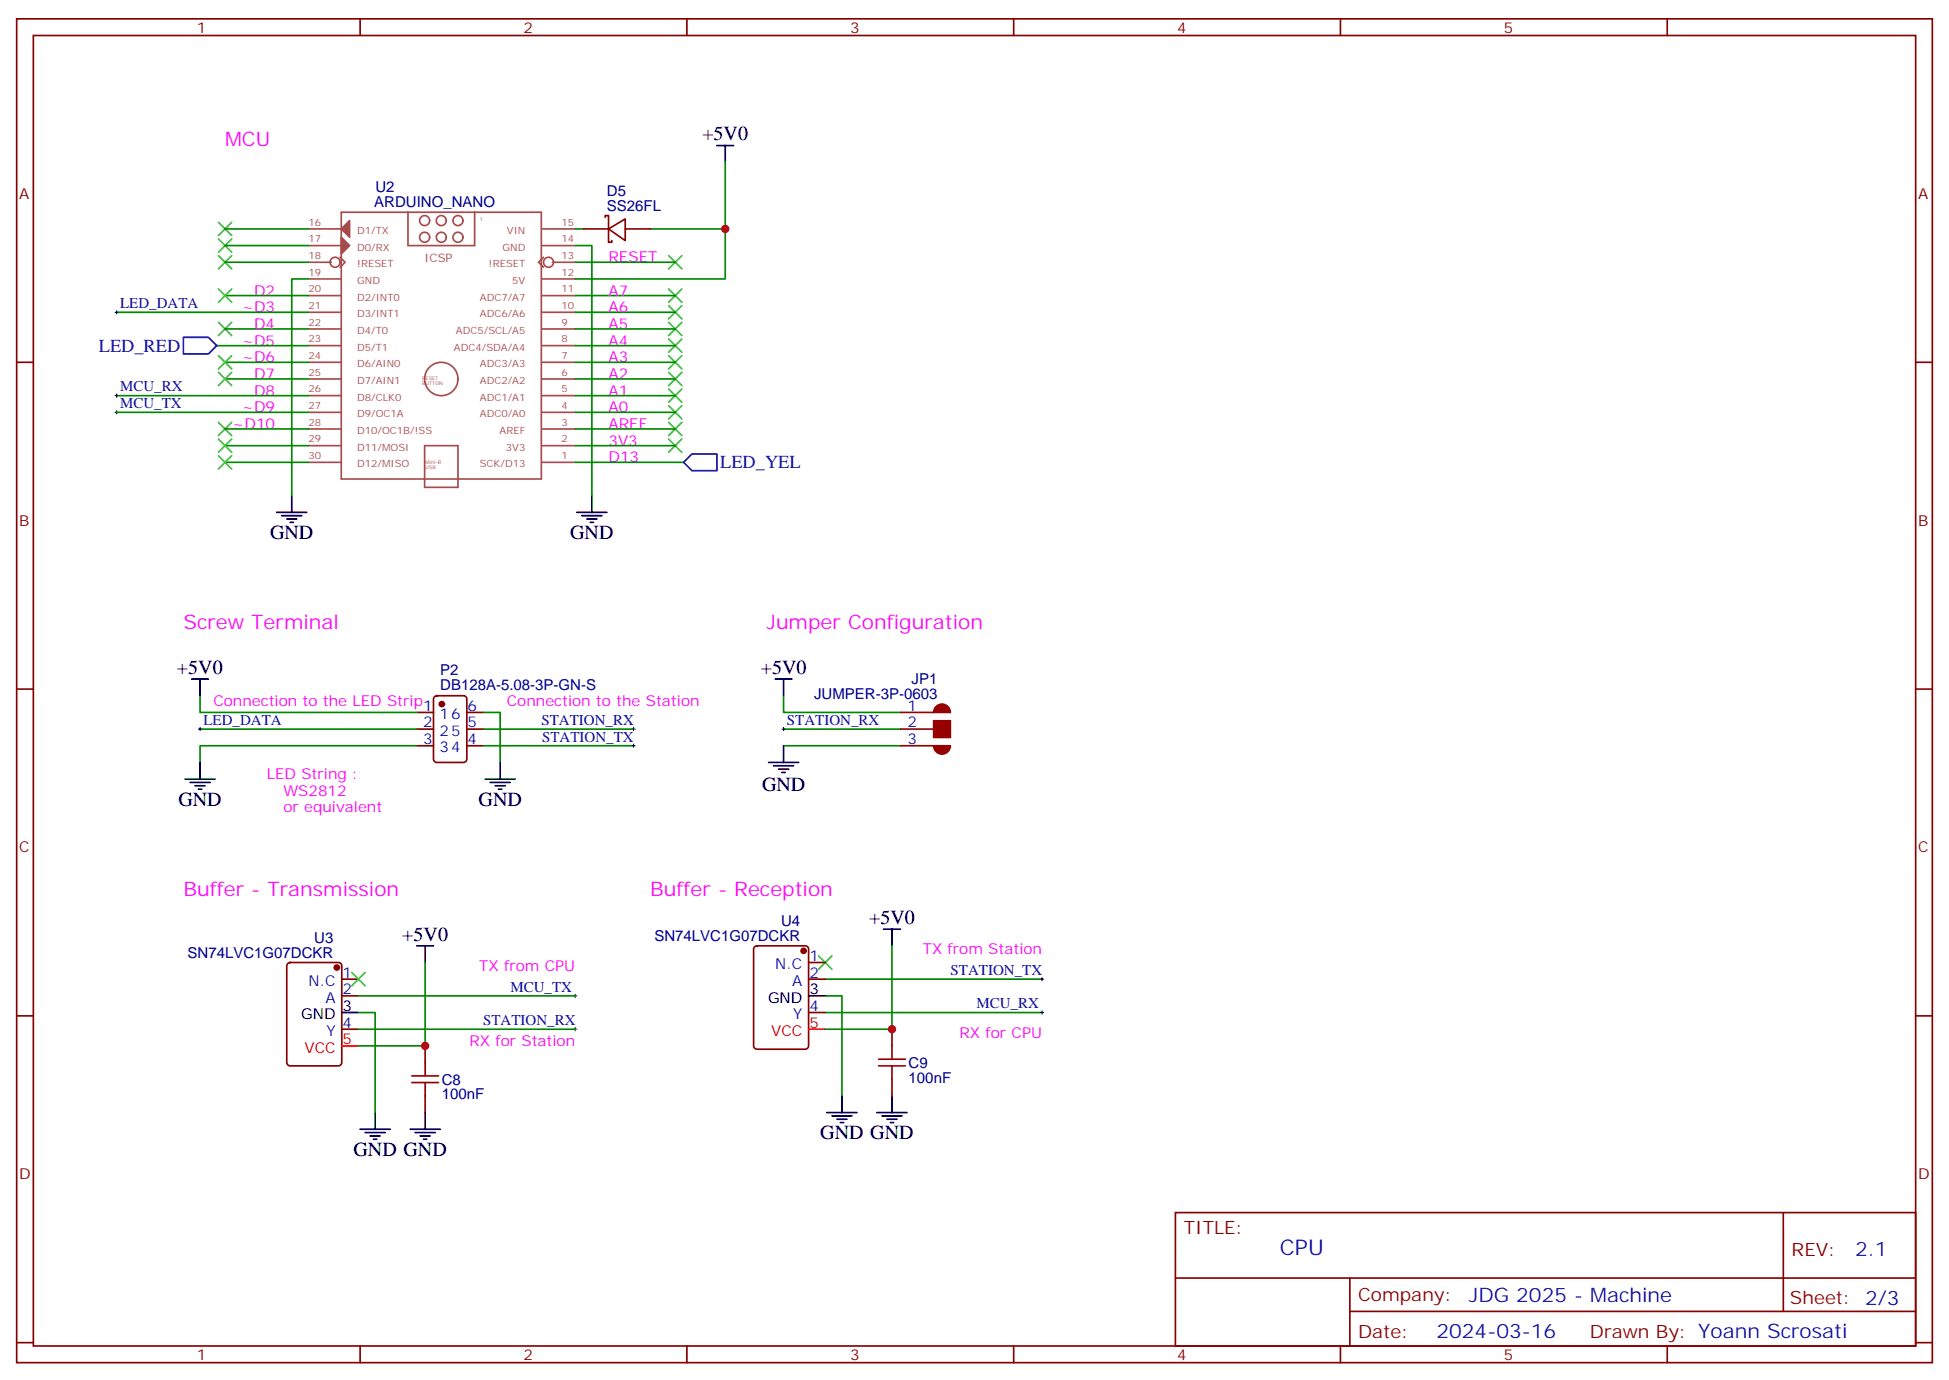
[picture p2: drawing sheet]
<svg xmlns="http://www.w3.org/2000/svg" width="412mm" height="292mm" viewBox="0 0 412 292" stroke-linecap="round" stroke-linejoin="round" font-family="sans-serif">
<g fill="none" stroke="#870000" stroke-width=".35">
<path d="M3.5 4h405.4v284.3h-405.4zM7.1 7.5h398.2v277.3h-398.2zM76.2 4v3.5M145.3 4v3.5M214.5 4v3.5M283.6 4v3.5M352.8 4v3.5M123.5 48.4h5.3M128.1 46v-.4h.7v2.8M128.8 48.4l3.5-2.1v4.6zM128.8 48.4v2.9h.7v-.4M132.3 48.4h5.3"/>
<path d="M3.5 76.7h3.6M405.3 76.7h3.6M3.5 145.8h3.6M88.2 150.7h3.5M88.2 154.3h3.5M88.2 157.8h3.5M92 147.4l.4-.2h5.7a.71 .71 0 0 1 .7 .7v12.7a.76 .76 0 0 1-.7 .7h-5.7a.76 .76 0 0 1-.7-.7v-12.7zM98.8 150.7h3.5M98.8 154.3h3.5M98.8 157.8h3.5M405.3 145.8h3.6M3.5 214.9h3.6"/>
<path d="M60.9 203.9l.5-.2h10.2a.71 .71 0 0 1 .7 .7v20.4a.76 .76 0 0 1-.7 .7h-10.2a.76 .76 0 0 1-.7-.7v-20.4zM72.3 207.2h3.5M72.3 210.7h3.5M72.3 217.8h3.5M159.7 200.3l.5-.2h10.2a.71 .71 0 0 1 .7 .7v20.5a.76 .76 0 0 1-.7 .7h-10.2a.76 .76 0 0 1-.7-.7v-20.5zM171.1 207.2h3.5M171.1 203.7h3.5M171.1 214.2h3.5M188.7 217.8v3.5M405.3 214.9h3.6M90 221.3v3.5M90 231.9v3.5"/>
<path d="M188.7 228.4v3.5M248.7 256.6h156.6v28.2h-156.6zM377.3 256.6v20.9M248.7 270.4h156.5M285.6 277.5h119.6M285.6 270.4v14.1M3.5 284.1h3.6M76.2 284.8v3.5M145.3 284.8v3.5M214.5 284.8v3.5M283.6 284.8v3.5M352.8 284.8v3.5"/>
<path d="M405.3 284.1h3.6"/>
</g>
<g fill="none" stroke="#a64a4a" stroke-width=".35">
<path d="M65.3 52h6.9M65.3 55.5h4.8M65.3 59h6.9M65.3 48.4h6.9M72 54.4l1 1.1-1 1.1M72.2 44.9h42.3v56.5h-42.3zM86.3 44.9v7.1h14.1v-7.1M90.9 50.2a1.06 1.06 0 0 0-1.5-1 1.06 1.06 0 0 0-.3 1.8 1.06 1.06 0 0 0 1.8-.5v-.3M90.9 46.7a1.06 1.06 0 0 0-1.5-1 1.06 1.06 0 0 0-.3 1.8 1.06 1.06 0 0 0 1.8-.5v-.3M114.8 52h6.9M114.8 59h6.9M114.8 48.4h6.9"/>
<path d="M115 54.4l-1.1 1.1 1.1 1.1M116.9 55.5h4.8M65.3 76.7h6.9M65.3 73.1h6.9M65.3 69.6h6.9M65.3 66.1h6.9M65.3 62.5h6.9M114.8 76.7h6.9M114.8 73.1h6.9M114.8 69.6h6.9M114.8 66.1h6.9M114.8 62.5h6.9"/>
<path d="M65.3 94.3h6.9M65.3 87.2h6.9M65.3 83.7h6.9M65.3 80.2h6.9M65.3 90.8h6.9M65.3 97.8h6.9M89.8 94.3h7.1v8.8h-7.1zM114.8 94.3h6.9M114.8 87.2h6.9M114.8 83.7h6.9M114.8 80.2h6.9M114.8 90.8h6.9"/>
<path d="M114.8 97.8h6.9"/>
<circle cx="70.9" cy="55.5" r="1.06"/>
<circle cx="93.4" cy="50.2" r="1.06"/>
<circle cx="93.4" cy="46.7" r="1.06"/>
<circle cx="96.9" cy="50.2" r="1.06"/>
<circle cx="96.9" cy="46.7" r="1.06"/>
<circle cx="116.1" cy="55.5" r="1.06"/>
<circle cx="93.4" cy="80.2" r="3.5"/>
</g>
<g fill="#a64a4a" stroke="#a64a4a" stroke-width=".35">
<path d="M72.2 48.4l1.8-1.7v3.5z"/>
<path d="M72.2 50.2l1.8 1.8-1.8 1.7z"/>
</g>
<g fill="none" stroke="#000" stroke-width=".35">
<path d="M151.7 30.8h3.5M153.5 30.8v3.5M58.6 108.4h6.3M59.6 109.1h4.3M60.7 109.8h2.1M61.4 110.5h.7M61.7 104.9v3.5M122.1 108.4h6.3M123.1 109.1h4.3M124.2 109.8h2.1M124.9 110.5h.7M125.2 104.9v3.5"/>
<path d="M40.6 143.7h3.5M42.3 143.7v3.5M164 143.7h3.6M165.8 143.7v3.5M165.8 157.8v3.5M39.2 164.9h6.3M40.2 165.6h4.2M41.3 166.3h2.1M42 167h.7M42.3 161.3v3.6M102.7 164.9h6.3M103.7 165.6h4.2"/>
<path d="M104.8 166.3h2.1M105.5 167h.7M105.8 161.3v3.6M162.6 161.3h6.4M163.7 162h4.2M164.7 162.7h2.2M165.5 163.4h.7M187 196.6h3.5M188.7 196.6v3.5M72.3 214.2h3.5M88.2 200.1h3.5M90 200.1v3.6"/>
<path d="M171.1 210.7h3.5M76.2 238.9h6.3M77.3 239.6h4.2M79.4 235.4v3.5M86.8 238.9h6.3M87.8 239.6h4.3M90 235.4v3.5M175 235.4h6.3M176 236.1h4.3M177.1 236.8h2.1M177.8 237.5h.7M178.2 231.9v3.5"/>
<path d="M185.6 235.4h6.3M186.6 236.1h4.3M187.7 236.8h2.1M188.4 237.5h.7M188.7 231.9v3.5M78.3 240.3h2.1M79 241.1h.7M88.9 240.3h2.1M89.6 241.1h.7"/>
</g>
<g fill="none" stroke="#008700" stroke-width=".35">
<path d="M153.5 34.3v14.1h-15.9M47.6 48.4h17.7M47.6 52h17.7M47.6 55.5h17.7M65.3 59h-3.6v45.9M121.7 52h3.5v52.9M121.7 48.4h1.8M121.7 55.5h21.2M153.5 48.4v10.6h-31.8M24.7 66.1h40.6M45.9 73.1h19.4M47.6 62.5h17.7"/>
<path d="M47.6 76.7h17.7M47.6 69.6h17.7M121.7 62.5h21.2M121.7 73.1h21.2M121.7 76.7h21.2M121.7 66.1h21.2M121.7 69.6h21.2M24.7 83.7h40.6M24.7 87.2h40.6M47.6 97.8h17.7M47.6 94.3h17.7M47.6 80.2h17.7"/>
<path d="M47.6 90.8h17.7M121.7 83.7h21.2M121.7 97.8h22.9M121.7 94.3h21.2M121.7 80.2h21.2M121.7 87.2h21.2M121.7 90.8h21.2M42.3 147.2v3.5h45.9M42.3 154.3h45.9M88.2 157.8h-45.9v3.5M102.3 150.7h3.5v10.6M102.3 154.3h31.8"/>
<path d="M102.3 157.8h31.8M165.8 147.2v3.5h24.7M165.8 154.3h24.7M165.8 157.8h24.7M75.8 214.2h3.6v21.2M75.8 217.8h45.9M75.8 210.7h45.9M90 203.7v17.6h-14.2M174.6 210.7h3.6v21.2M174.6 207.2h45.9M174.6 214.2h45.9M188.7 200.1v17.7h-14.1"/>
</g>
<g fill="none" stroke="#3c3" stroke-width=".35">
<path d="M46.2 47l2.8 2.8M46.2 50.6l2.8 2.8M46.2 54.1l2.8 2.8M49 47l-2.8 2.8M49 50.6l-2.8 2.8M49 54.1l-2.8 2.8M141.5 54.1l2.8 2.8M144.3 54.1l-2.8 2.8M46.2 61.1l2.8 2.9M46.2 68.2l2.8 2.8M46.2 78.8l2.8 2.8M46.2 75.2l2.8 2.9"/>
<path d="M49 61.1l-2.8 2.9M49 68.2l-2.8 2.8M49 78.8l-2.8 2.8M49 75.2l-2.8 2.9M141.5 64.7l2.8 2.8M141.5 61.1l2.8 2.9M141.5 78.8l2.8 2.8M141.5 75.2l2.8 2.9M141.5 71.7l2.8 2.8M141.5 68.2l2.8 2.8M144.3 64.7l-2.8 2.8M144.3 61.1l-2.8 2.9"/>
<path d="M144.3 78.8l-2.8 2.8M144.3 75.2l-2.8 2.9M144.3 71.7l-2.8 2.8M144.3 68.2l-2.8 2.8M46.2 96.4l2.8 2.8M46.2 92.9l2.8 2.8M46.2 89.4l2.8 2.8M49 96.4l-2.8 2.8M49 92.9l-2.8 2.8M49 89.4l-2.8 2.8M141.5 85.8l2.8 2.9M141.5 82.3l2.8 2.8"/>
<path d="M141.5 89.4l2.8 2.8M141.5 92.9l2.8 2.8M144.3 85.8l-2.8 2.9M144.3 82.3l-2.8 2.8M144.3 89.4l-2.8 2.8M144.3 92.9l-2.8 2.8M74.4 205.8l2.9 2.8M77.3 205.8l-2.9 2.8M173.2 202.2l2.8 2.9M176 202.2l-2.8 2.9"/>
</g>
<g fill="#870000" stroke="#870000" stroke-width=".35">
<circle cx="93.5" cy="149" r=".53"/>
<circle cx="71.3" cy="204.7" r=".53"/>
<circle cx="170" cy="201.2" r=".53"/>
</g>
<g fill="#900" stroke="#900" stroke-width=".35">
<path d="M197.6 152.5h3.5v3.5h-3.5z"/>
<path d="M197.6 157.8h3.5a1.76 1.76 0 0 1-1.8 1.8 1.76 1.76 0 0 1-1.7-1.8z"/>
<path d="M197.6 150.7h3.5z"/>
<path d="M198.1 149.5a1.76 1.76 0 0 1 1.9-.4 1.76 1.76 0 0 1 1.1 1.6h-3.5v-.4z"/>
</g>
<path d="M190.5 150.7h7.1M190.5 154.3h7.1M190.5 157.8h10.6" fill="none" stroke="#900" stroke-width=".35"/>
<g fill="none" stroke="#000" stroke-width=".21">
<path d="M24.3 66.1h.7M24.7 65.7v.7M24.3 87.2h.7M24.3 83.7h.7M24.7 83.4v.7M24.7 86.9v.7M42 154.3h.7M42.3 153.9v.7M133.7 154.3h.7M133.7 157.8h.7M134.1 153.9v.7M134.1 157.4v.8"/>
<path d="M165.5 154.3h.7M165.8 153.9v.7M121.4 217.8h.7M121.4 210.7h.7M121.7 210.4v.7M121.7 217.4v.7M220.1 207.2h.7M220.1 214.2h.7M220.5 206.8v.7M220.5 213.9v.7"/>
</g>
<path d="M171.1 217.8h3.5M72.3 221.3h3.5" fill="none" stroke="#f00" stroke-width=".35"/>
<path d="M87.1 229.1h5.7M87.1 227.6h5.7M90 224.8v2.8M90 229.1v2.8M185.9 225.5h5.7M185.9 224.1h5.7M188.7 221.3v2.8M188.7 225.5v2.9" fill="none" stroke="#a10000" stroke-width=".35"/>
<path d="M38.8 71.4h5.3l1.8 1.7-1.8 1.8h-5.3zM144.6 97.8l1.8-1.7h5.3v3.5h-5.3z" fill="none" stroke="#00f" stroke-width=".35"/>
<g fill="#c00">
<circle cx="153.5" cy="48.4" r=".88"/>
<circle cx="90" cy="221.3" r=".88"/>
<circle cx="188.7" cy="217.8" r=".88"/>
</g>
<text font-size="4.6" fill="#00f" x="270.8" y="265.6">CPU</text>
<g font-size="4.2">
<text x="148.6" y="29.7">+5V0</text>
<text x="57.1" y="114.1">GND</text>
<text x="120.6" y="114.1">GND</text>
<text x="37.5" y="142.7">+5V0</text>
<text x="161" y="142.6">+5V0</text>
<text x="161.2" y="167.4">GND</text>
<text x="37.7" y="170.5">GND</text>
<text x="101.3" y="170.5">GND</text>
<text x="183.9" y="195.5">+5V0</text>
<text x="85.1" y="199">+5V0</text>
<text x="74.8" y="244.6">GND GND</text>
<text x="173.6" y="241.1">GND GND</text>
</g>
<g font-size="4.2" fill="#f0f">
<text x="47.6" y="30.8">MCU</text>
<text x="38.8" y="133.1">Screw Terminal</text>
<text x="162.3" y="133.1">Jumper Configuration</text>
<text x="38.8" y="189.5">Buffer - Transmission</text>
<text x="137.6" y="189.5">Buffer - Reception</text>
</g>
<g font-size="4.2" fill="#00f">
<text x="392.5" y="265.8">2.1</text>
<text x="310.9" y="275.4">JDG 2025 - Machine</text>
<text x="304" y="283.2">2024-03-16</text>
</g>
<g font-size="3.9" fill="#00f">
<text x="20.9" y="74.4">LED_RED</text>
<text x="152.4" y="99.1">LED_YEL</text>
</g>
<g font-size="3.9" fill="#800">
<text x="250.5" y="261.2">TITLE:</text>
<text x="379.1" y="265.8">REV:</text>
<text x="287.4" y="275.4">Company:</text>
<text x="378.7" y="276">Sheet: 2/3</text>
<text x="287.4" y="283">Date:</text>
<text x="336.4" y="283.1">Drawn By: Yoann Scrosati</text>
</g>
<g font-size="3.2" fill="#800">
<text x="41.6" y="7">1</text>
<text x="110.8" y="7">2</text>
<text x="179.9" y="7">3</text>
<text x="249.1" y="7">4</text>
<text x="318.2" y="7">5</text>
<text x="4.1" y="42.1">A</text>
<text x="405.9" y="42.1">A</text>
<text x="4.1" y="111.2">B</text>
<text x="405.9" y="111.2">B</text>
<text x="4.1" y="180.4">C</text>
<text x="405.9" y="180.4">C</text>
<text x="4.1" y="249.5">D</text>
<text x="405.9" y="249.5">D</text>
<text x="41.6" y="287.8">1</text>
<text x="110.8" y="287.8">2</text>
<text x="179.9" y="287.8">3</text>
<text x="249.1" y="287.8">4</text>
<text x="318.2" y="287.8">5</text>
</g>
<g font-size="3.2" fill="#000080">
<text x="79.4" y="40.6">U2</text>
<text x="128.4" y="41.5">D5</text>
<text x="79.2" y="43.9">ARDUINO_NANO</text>
<text x="128.4" y="44.6">SS26FL</text>
<text x="93.1" y="142.9">P2</text>
<text x="93.1" y="146">DB128A-5.08-3P-GN-S</text>
<text x="172.3" y="147.9">JUMPER-3P-0603</text>
<text x="192.9" y="144.8">JP1</text>
<text x="165.3" y="195.9">U4</text>
<text x="39.7" y="202.6">SN74LVC1G07DCKR</text>
<text x="66.5" y="199.5">U3</text>
<text x="138.5" y="199.1">SN74LVC1G07DCKR</text>
<text x="192.3" y="226">C9</text>
<text x="93.5" y="232.6">100nF</text>
<text x="93.5" y="229.6">C8</text>
<text x="192.3" y="229.1">100nF</text>
</g>
<g font-size="3.2" fill="#f0f">
<text x="128.8" y="55.5">RESET</text>
<text x="53.7" y="62.5">D2</text>
<text x="128.8" y="62.5">A7</text>
<text x="51.1" y="66.1">~D3</text>
<text x="53.7" y="69.6">D4</text>
<text x="128.8" y="69.6">A5</text>
<text x="128.8" y="66.1">A6</text>
<text x="51.1" y="76.7">~D6</text>
<text x="51.1" y="73.1">~D5</text>
<text x="128.8" y="73.1">A4</text>
<text x="128.8" y="76.7">A3</text>
<text x="53.7" y="83.7">D8</text>
<text x="53.7" y="80.2">D7</text>
<text x="128.8" y="80.2">A2</text>
<text x="128.8" y="83.7">A1</text>
<text x="51.1" y="87.2">~D9</text>
<text x="128.8" y="87.2">A0</text>
<text x="49.1" y="90.8">~D10</text>
<text x="128.8" y="90.8">AREF</text>
<text x="128.8" y="94.3">3V3</text>
<text x="128.8" y="97.8">D13</text>
<text x="45.2" y="149.3">Connection to the LED Strip</text>
<text x="107.2" y="149.3">Connection to the Station</text>
<text x="56.4" y="164.9">LED String :</text>
<text x="60" y="168.4">WS2812</text>
<text x="60" y="171.9">or equivalent</text>
<text x="195.3" y="201.9">TX from Station</text>
<text x="101.4" y="205.4">TX from CPU</text>
<text x="99.3" y="221.3">RX for Station</text>
<text x="203" y="219.5">RX for CPU</text>
</g>
<g font-size="3.2" fill="#00f">
<text x="25.4" y="65.2">LED_DATA</text>
<text x="25.4" y="82.8">MCU_RX</text>
<text x="25.4" y="86.4">MCU_TX</text>
<text x="43" y="153.4">LED_DATA</text>
<text x="89.5" y="150.4">1</text>
<text x="89.5" y="153.9">2</text>
<text x="93" y="152.2">16</text>
<text x="93" y="155.7">25</text>
<text x="99" y="153.9">5</text>
<text x="99" y="150.4">6</text>
<text x="114.6" y="153.4">STATION_RX</text>
<text x="166.5" y="153.4">STATION_RX</text>
<text x="192" y="150.4">1</text>
<text x="192" y="153.9">2</text>
<text x="89.5" y="157.4">3</text>
<text x="93" y="159.2">34</text>
<text x="99" y="157.4">4</text>
<text x="114.7" y="156.9">STATION_TX</text>
<text x="192" y="157.4">3</text>
<text x="171.3" y="203.3">1</text>
<text x="65.3" y="208.6">N.C</text>
<text x="72.5" y="206.8">1</text>
<text x="108" y="209.8">MCU_TX</text>
<text x="164" y="205.1">N.C</text>
<text x="167.6" y="208.6">A</text>
<text x="171.3" y="206.8">2</text>
<text x="201.1" y="206.3">STATION_TX</text>
<text x="68.8" y="212.1">A</text>
<text x="72.5" y="210.4">2</text>
<text x="167.8" y="215.7">Y</text>
<text x="171.3" y="213.9">4</text>
<text x="206.6" y="213.4">MCU_RX</text>
<text x="69.1" y="219.2">Y</text>
<text x="72.5" y="217.4">4</text>
<text x="102.2" y="216.9">STATION_RX</text>
</g>
<g font-size="3.2">
<text x="63.7" y="215.7">GND</text>
<text x="72.5" y="213.9">3</text>
<text x="162.5" y="212.1">GND</text>
<text x="171.3" y="210.4">3</text>
</g>
<g font-size="3.2" fill="#f00">
<text x="72.5" y="220.9">5</text>
<text x="163.2" y="219.2">VCC</text>
<text x="171.3" y="217.4">5</text>
<text x="64.4" y="222.7">VCC</text>
</g>
<text font-size="2.5" fill="#a54b4b" x="89.8" y="55.5">ICSP</text>
<g font-size="2.1" fill="#a54b4b">
<text x="65.2" y="47.7">16</text>
<text x="118.8" y="47.7">15</text>
<text x="65.2" y="51.3">17</text>
<text x="75.6" y="53">D0/RX</text>
<text x="75.6" y="49.5">D1/TX</text>
<text x="106.3" y="53">GND</text>
<text x="107.3" y="49.5">VIN</text>
<text x="118.8" y="51.3">14</text>
<text x="65.2" y="54.8">18</text>
<text x="65.2" y="58.3">19</text>
<text x="75.6" y="56.5">!RESET</text>
<text x="103.5" y="56.5">!RESET</text>
<text x="118.8" y="54.8">13</text>
<text x="118.8" y="58.3">12</text>
<text x="65.2" y="61.9">20</text>
<text x="65.2" y="65.4">21</text>
<text x="75.6" y="63.6">D2/INT0</text>
<text x="75.6" y="60.1">GND</text>
<text x="101.5" y="63.6">ADC7/A7</text>
<text x="108.4" y="60.1">5V</text>
<text x="118.8" y="65.4">10</text>
<text x="118.8" y="61.9">11</text>
<text x="65.2" y="68.9">22</text>
<text x="75.6" y="67.1">D3/INT1</text>
<text x="75.6" y="70.6">D4/T0</text>
<text x="96.5" y="70.6">ADC5/SCL/A5</text>
<text x="101.5" y="67.1">ADC6/A6</text>
<text x="118.8" y="68.9">9</text>
<text x="65.2" y="72.4">23</text>
<text x="65.2" y="76">24</text>
<text x="75.6" y="74.2">D5/T1</text>
<text x="75.6" y="77.7">D6/AIN0</text>
<text x="96.1" y="74.2">ADC4/SDA/A4</text>
<text x="101.5" y="77.7">ADC3/A3</text>
<text x="118.8" y="76">7</text>
<text x="118.8" y="72.4">8</text>
<text x="65.2" y="79.5">25</text>
<text x="65.2" y="83">26</text>
<text x="75.6" y="81.2">D7/AIN1</text>
<text x="101.5" y="81.2">ADC2/A2</text>
<text x="118.8" y="83">5</text>
<text x="118.8" y="79.5">6</text>
<text x="65.2" y="86.5">27</text>
<text x="75.6" y="84.8">D8/CLK0</text>
<text x="75.6" y="88.3">D9/OC1A</text>
<text x="101.5" y="88.3">ADC0/A0</text>
<text x="101.5" y="84.8">ADC1/A1</text>
<text x="118.8" y="86.5">4</text>
<text x="65.2" y="90.1">28</text>
<text x="65.2" y="93.6">29</text>
<text x="75.6" y="91.8">D10/OC1B/!SS</text>
<text x="75.6" y="95.3">D11/MOSI</text>
<text x="105.7" y="91.8">AREF</text>
<text x="107" y="95.3">3V3</text>
<text x="118.8" y="93.6">2</text>
<text x="118.8" y="90.1">3</text>
<text x="65.2" y="97.1">30</text>
<text x="75.6" y="98.9">D12/MISO</text>
<text x="101.5" y="98.9">SCK/D13</text>
<text x="118.8" y="97.1">1</text>
</g>
<g font-size="1.1" fill="#a54b4b">
<text x="101.5" y="46.7">1</text>
<text x="89.3" y="80.4">RESET</text>
<text x="89.3" y="81.5">BUTTON</text>
<text x="90" y="98.1">Mini-B</text>
<text x="90" y="99.1">USB</text>
</g>
</svg>
